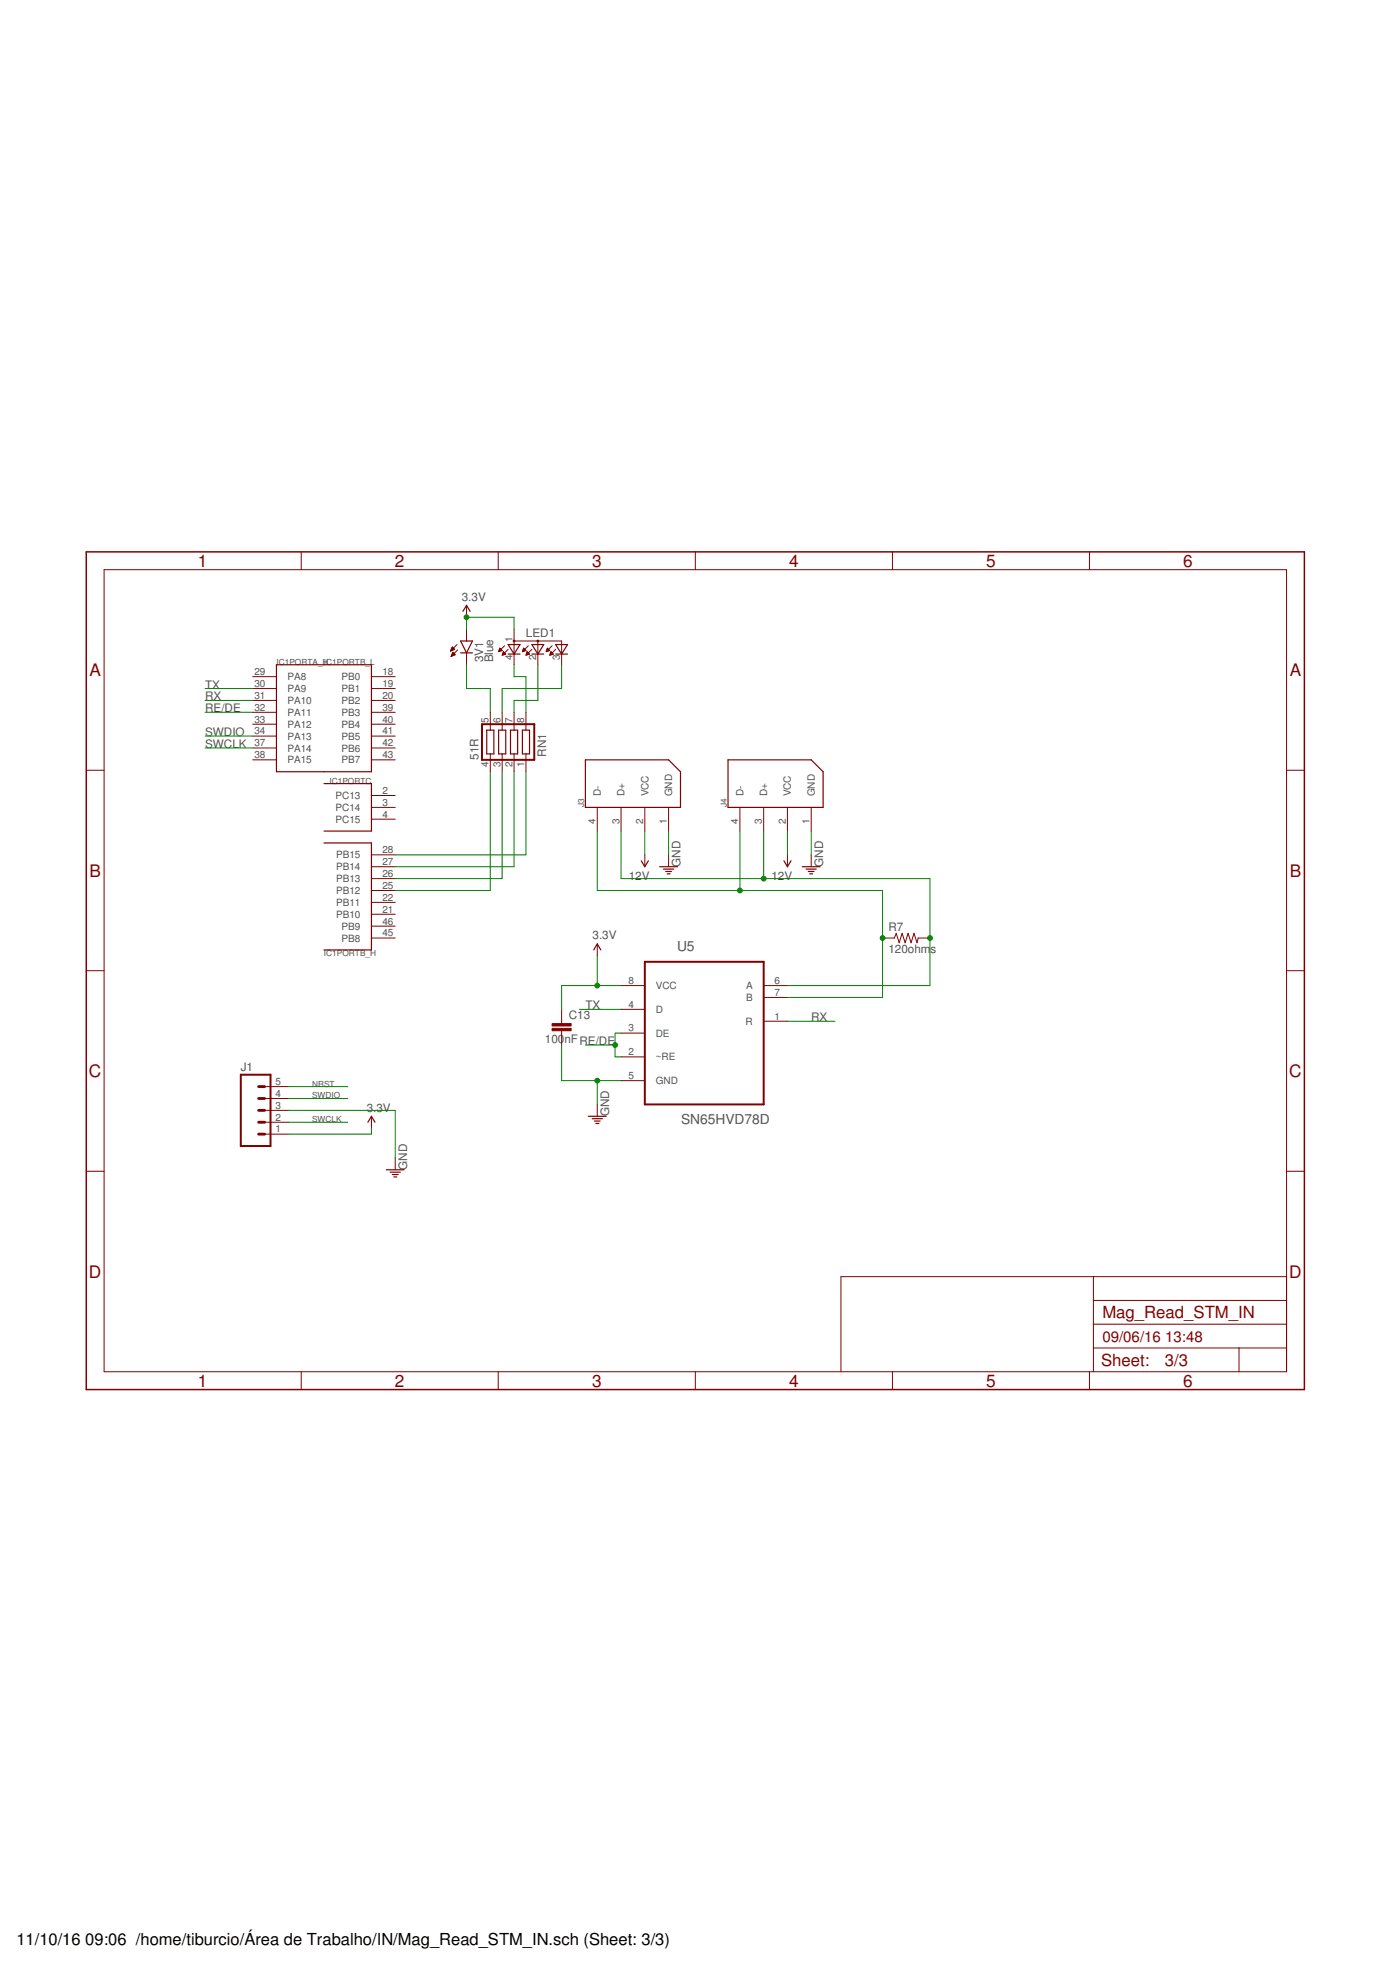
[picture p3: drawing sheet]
<svg xmlns="http://www.w3.org/2000/svg" width="297mm" height="420mm" viewBox="0 0 297 420" stroke-linecap="round" stroke-linejoin="round" font-family="sans-serif">
<g fill="none" stroke="#800000" stroke-width=".21">
<path d="M64.4 117.9v3.9M106.5 117.9v3.9M148.6 117.9v3.9M190.7 117.9v3.9M232.8 117.9v3.9M22.2 121.8h252.7v171.4h-252.7zM96.3 139.1h.1M96.4 139h.3M96.4 138.9h.6M96.5 138.7h.6M96.5 138.6h.5M96.6 138.5h.3"/>
<path d="M96.6 139.9h.6M96.6 138.4h.2M96.6 139.8h.6M96.6 138.3l.6 .5-.9 .3zM96.7 139.7h.4M96.7 139.6h.2M96.8 139.4h.1M96.8 139.4l.5 .5-.9 .4zM97.7 137.8l-1.4 1.3M97.8 138.9l-1.4 1.4M99.7 129.4v2.5M99.7 134.5v2.5"/>
<path d="M99.7 139.5v2.6M106.6 139.2h.2M106.6 139.1h.5M106.7 139h.6M106.7 138.9h.4M106.7 138.7h.3M106.8 138.6h.1M106.8 138.5l.5 .5-.7 .3zM107.4 139.9h.2M107.4 139.8h.6M107.4 139.7h.6M107.5 139.6h.4"/>
<path d="M107.5 139.4h.2M107.5 139.3h.1M107.6 139.3l.5 .5-.8 .2zM107.8 138l-.9 .9M108.6 138.8l-.9 .9M109.9 137h10.1v5.1M109.9 134.5v7.6M111.7 139.2h.1M111.7 139.1h.5M111.7 139h.7M111.8 138.9h.4M111.8 138.7h.3"/>
<path d="M111.9 138.6h.1M111.9 138.5l.5 .5-.8 .3zM112.4 139.9h.3M112.5 139.8h.6M112.5 139.7h.6M112.6 139.6h.3M112.6 139.4h.2M112.6 139.3h.1M112.6 139.3l.6 .5-.8 .2zM112.9 138l-.9 .9M113.7 138.8l-.9 .9M114.9 137v5.1"/>
<path d="M116.7 139.2h.2M116.8 139.1h.5M116.8 139h.6M116.9 138.9h.4M116.9 138.7h.3M116.9 138.6h.2M117 138.5l.5 .5-.8 .3zM117.5 139.9h.3M117.6 139.8h.6M117.6 139.7h.6M117.6 139.6h.4M117.7 139.4h.2"/>
<path d="M117.7 139.3h.1M117.7 139.3l.5 .5-.7 .2zM118 138l-.9 .9M118.7 138.8l-.8 .9M54 144.6h5.1M54 147.2h5.1M54 149.7h5.1M54 152.2h5.1M54 154.8h5.1M54 157.3h5.1M54 159.9h5.1M79.4 144.6h5.1"/>
<path d="M79.4 147.2h5.1M79.4 149.7h5.1M79.4 152.2h5.1M79.4 154.8h5.1M79.4 157.3h5.1M79.4 159.9h5.1M96.5 140.2h.2M96.5 140.1h.5M104.8 152.2v3.8M107.3 152.2v3.8M109.9 152.2v3.8M112.4 152.2v3.8"/>
<path d="M18.4 164.6h3.8M54 162.4h5.1M79.4 162.4h5.1M79.4 170h5.1M79.4 172.6h5.1M79.4 175.1h5.1M104.8 161.1v3.8M107.3 161.1v3.8M109.9 161.1v3.8M112.4 161.1v3.8M127.6 172.6v5M132.7 172.6v5"/>
<path d="M137.8 172.6v5M142.9 172.6v5M158.1 172.6v5M163.2 172.6v5M168.3 172.6v5M173.4 172.6v5M274.9 164.6h3.8M79.4 197.9h5.1M79.4 195.4h5.1M79.4 192.8h5.1M79.4 190.3h5.1M79.4 187.8h5.1"/>
<path d="M79.4 185.2h5.1M79.4 182.7h5.1M137.8 182.7v2.5M142.9 182.7v2.5M168.3 182.7v2.5M173.4 182.7v2.5M18.4 207.5h3.8M79.4 200.5h5.1M120 215.7v3.1M127.6 201.7v2.6M132.7 210.6h5.1M132.7 215.7h5.1"/>
<path d="M163.2 210.6h5.1M163.2 213.2h5.1M163.2 218.2h5.1M188.6 200.5h2.5l.4-1 .7 2 .6-2 .6 2 .7-2 .6 2 .6-2 .7 2 .2-1h2.5M274.9 207.5h3.8M56.5 239.8h5.1M56.5 237.3h5.1M56.5 234.8h5.1M56.5 232.2h5.1M79.4 238.6v2.5M120 220.3v3M127.6 236v2.6"/>
<path d="M132.7 220.8h5.1M132.7 225.9h5.1M132.7 230.9h5.1M18.4 250.3h3.8M56.5 242.4h5.1M84.5 247.5v2.5M274.9 250.3h3.8M233.7 272.8v20.4M233.7 277.9h41.2M274.9 272.8h-95.2v20.4M64.4 293.2v3.8M106.5 293.2v3.8"/>
<path d="M148.6 293.2v3.8M190.7 293.2v3.8M232.8 293.2v3.8M233.7 288.1h41.2M233.7 283h41.2M264.8 288.1v5.1"/>
</g>
<path d="M18.4 117.9h260.3v179.1h-260.3z" fill="none" stroke="#800000" stroke-width=".32"/>
<g fill="none" stroke="#800000" stroke-width=".25">
<path d="M98.4 137h2.6l-1.3 2.5zM98.4 139.5h2.6M98.9 130.6l.8-1.2 .8 1.2M108.6 139.8h2.5M108.6 137.8h2.5l-1.2 2zM113.7 139.8h2.5M113.7 137.8h2.5l-1.3 2zM118.7 137.8h2.6l-1.3 2zM118.7 139.8h2.6M59.1 142.1h20.3v22.8h-20.3zM104 156h1.5v5.1h-1.5zM106.6 156h1.5v5.1h-1.5z"/>
<path d="M109.1 156h1.5v5.1h-1.5zM111.6 156h1.6v5.1h-1.6zM69.2 167.5h10.2v10.1h-10.2M125.1 162.4h17.8l2.5 2.5v7.7h-20.3zM155.6 162.4h17.8l2.5 2.5v7.7h-20.3zM69.2 180.1h10.2v22.9h-10.2M137 184l.8 1.2 .8-1.2M141 185.2h3.8M141.8 185.7h2.2M142.3 186.2h1.2M142.6 186.8h.6M167.5 184l.8 1.2 .7-1.2"/>
<path d="M171.4 185.2h3.9M172.3 185.7h2.1M172.7 186.2h1.3M173 186.8h.7M126.9 203l.7-1.3 .8 1.3M78.6 239.8l.8-1.2 .7 1.2M125.7 238.6h3.8M126.6 239.1h2.1M127 239.6h1.2M82.5 250h3.9M83.4 250.5h2.2M83.8 251h1.3"/>
<path d="M84.2 251.5h.6M127.3 240.1h.7"/>
<circle cx="109.9" cy="137" r=".17"/>
<circle cx="114.9" cy="137" r=".17"/>
</g>
<path d="M103 154.8h11.2v7.6h-11.2zM137.8 205.5h25.4v30.5h-25.4zM51.5 229.7h6.3v15.2h-6.3z" fill="none" stroke="#800000" stroke-width=".42"/>
<g fill="#800000" stroke="#800000" stroke-width=".21">
<path d="M118 219.8h4v.5h-4z"/>
<path d="M118 218.8h4v.5h-4z"/>
</g>
<path d="M55.3 237.3h1.2M55.3 239.8h1.2M55.3 232.2h1.2M55.3 234.8h1.2M55.3 242.4h1.2" fill="none" stroke="#800000" stroke-width=".61"/>
<g fill="none" stroke="#008000" stroke-width=".21">
<path d="M99.7 134.5v-2.6h10.2v2.6M43.8 152.2h10.2M43.8 149.7h10.2M43.8 147.2h10.2M43.8 159.9h10.2M43.8 157.3h10.2M99.7 142.1v5.1h5.1v5M109.9 142.1v2.5h2.5v7.6M114.9 142.1v7.6h-5v2.5M120 142.1v5.1h-12.7v5M104.8 164.9v25.4h-20.3M107.3 164.9v22.9h-22.8"/>
<path d="M109.9 164.9v20.3h-25.4M112.4 164.9v17.8h-27.9M127.6 177.6v12.7h61v22.9h-20.3M132.7 177.6v10.2h66v22.8h-30.4M137.8 177.6v5.1M142.9 177.6v5.1M158.1 177.6v12.7M163.2 177.6v10.2M168.3 177.6v5.1M173.4 177.6v5.1M123.8 215.7h8.9M127.6 204.3v6.3"/>
<path d="M132.7 210.6h-12.7v5.1M168.3 218.2h10.1M61.6 237.3h22.9v10.2M61.6 239.8h12.7M61.6 234.8h12.7M61.6 232.2h12.7M120 223.3v7.6h12.7M125.1 223.3h6.3M127.6 230.9v5.1M132.7 220.8h-1.3v5.1h1.3M79.4 241.1v1.3h-17.8"/>
</g>
<g fill="#008000" stroke="#008000" stroke-width=".21">
<circle cx="127.6" cy="230.9" r=".51"/>
<circle cx="158.1" cy="190.3" r=".51"/>
<circle cx="188.6" cy="200.5" r=".51"/>
<circle cx="163.2" cy="187.8" r=".51"/>
<circle cx="198.7" cy="200.5" r=".51"/>
<circle cx="127.6" cy="210.6" r=".51"/>
<circle cx="99.7" cy="131.9" r=".51"/>
<circle cx="131.4" cy="223.3" r=".51"/>
</g>
<g font-size="3.7" fill="#800000">
<text x="42.3" y="121.1">1</text>
<text x="84.4" y="121.1">2</text>
<text x="126.5" y="121.1">3</text>
<text x="168.6" y="121.1">4</text>
<text x="210.7" y="121.1">5</text>
<text x="252.9" y="121.1">6</text>
<text x="19.1" y="144.5">A</text>
<text x="275.6" y="144.5">A</text>
<text x="19.1" y="187.3">B</text>
<text x="275.6" y="187.3">B</text>
<text x="19" y="230.2">C</text>
<text x="275.5" y="230.2">C</text>
<text x="19" y="273">D</text>
<text x="275.5" y="273">D</text>
<text x="42.3" y="296.4">1</text>
<text x="84.4" y="296.4">2</text>
<text x="126.5" y="296.4">3</text>
<text x="168.6" y="296.4">4</text>
<text x="210.7" y="296.4">5</text>
<text x="252.9" y="296.4">6</text>
</g>
<g font-size="3.6" fill="#800000">
<text x="235.6" y="281.7">Mag_Read_STM_IN</text>
<text x="235.3" y="292">Sheet:</text>
<text x="248.9" y="291.9">3/3</text>
</g>
<g font-size="3.5">
<text x="3.5" y="415.7">11/10/16</text>
<text x="18.2" y="415.7">09:06 /home/tiburcio/Área de Trabalho/IN/Mag_Read_STM_IN.sch (Sheet: 3/3)</text>
</g>
<g font-size="3.2" fill="#800000">
<text x="235.6" y="286.8">09/06/16</text>
<text x="249" y="286.8">13:48</text>
</g>
<g font-size="2.9" fill="#505050">
<text x="144.7" y="203.2">U5</text>
<text x="145.5" y="240.2">SN65HVD78D</text>
</g>
<g font-size="2.5" fill="#505050">
<text x="98.7" y="128.4">3.3V</text>
<text x="112.4" y="136.2">LED1</text>
<text x="103.3" y="141.6" transform="rotate(-90 103.3 141.6)">3V1</text>
<text x="105.4" y="141.6" transform="rotate(-90 105.4 141.6)">Blue</text>
<text x="43.8" y="149.7">RX</text>
<text x="43.8" y="147.1">TX</text>
<text x="43.8" y="152.2">RE/DE</text>
<text x="43.8" y="159.8">SWCLK</text>
<text x="43.8" y="157.3">SWDIO</text>
<text x="116.7" y="161.7" transform="rotate(-90 116.7 161.7)">RN1</text>
<text x="102.2" y="162.4" transform="rotate(-90 102.2 162.4)">51R</text>
<text x="145.4" y="185.2" transform="rotate(-90 145.4 185.2)">GND</text>
<text x="175.9" y="185.2" transform="rotate(-90 175.9 185.2)">GND</text>
<text x="134.4" y="188">12V</text>
<text x="164.8" y="188">12V</text>
<text x="126.6" y="200.7">3.3V</text>
<text x="189.9" y="203.8">120ohm</text>
<text x="189.9" y="199">R7</text>
<text x="198.9" y="203.8">s</text>
<text x="125.1" y="215.7">TX</text>
<text x="121.5" y="217.9">C13</text>
<text x="173.3" y="218.2">RX</text>
<text x="116.5" y="222.9">100</text>
<text x="120.6" y="222.9">nFRE/DE</text>
<text x="51.5" y="228.9">J1</text>
<text x="78.4" y="237.5">3.3V</text>
<text x="130.2" y="238.6" transform="rotate(-90 130.2 238.6)">GND</text>
<text x="87" y="250" transform="rotate(-90 87 250)">GND</text>
</g>
<g font-size="2.1" fill="#505050">
<text x="109.5" y="137.2" transform="rotate(-90 109.5 137.2)">1</text>
<text x="109.5" y="141.1" transform="rotate(-90 109.5 141.1)">4</text>
<text x="114.6" y="141.1" transform="rotate(-90 114.6 141.1)">2</text>
<text x="119.7" y="141.1" transform="rotate(-90 119.7 141.1)">3</text>
<text x="54.4" y="144.3">29</text>
<text x="54.4" y="146.8">30</text>
<text x="54.4" y="149.3">31</text>
<text x="61.4" y="145.4">PA8</text>
<text x="61.4" y="147.9">PA9</text>
<text x="73" y="145.4">PB0</text>
<text x="73" y="147.9">PB1</text>
<text x="81.7" y="144.3">18</text>
<text x="81.7" y="146.8">19</text>
<text x="81.7" y="149.3">20</text>
<text x="54.4" y="151.9">32</text>
<text x="54.4" y="154.4">33</text>
<text x="61.4" y="150.4">PA10</text>
<text x="61.4" y="153">PA11</text>
<text x="61.4" y="155.5">PA12</text>
<text x="73" y="150.4">PB2</text>
<text x="73" y="153">PB3</text>
<text x="73" y="155.5">PB4</text>
<text x="81.7" y="151.9">39</text>
<text x="81.7" y="154.4">40</text>
<text x="104.4" y="154.4" transform="rotate(-90 104.4 154.4)">5</text>
<text x="107" y="154.4" transform="rotate(-90 107 154.4)">6</text>
<text x="109.5" y="154.4" transform="rotate(-90 109.5 154.4)">7</text>
<text x="112" y="154.4" transform="rotate(-90 112 154.4)">8</text>
<text x="54.4" y="156.9">34</text>
<text x="54.4" y="159.5">37</text>
<text x="61.4" y="158.1">PA13</text>
<text x="61.4" y="160.6">PA14</text>
<text x="73" y="158.1">PB5</text>
<text x="73" y="160.6">PB6</text>
<text x="81.7" y="156.9">41</text>
<text x="81.7" y="159.5">42</text>
<text x="54.4" y="162">38</text>
<text x="61.4" y="163.1">PA15</text>
<text x="73" y="163.1">PB7</text>
<text x="81.7" y="162">43</text>
<text x="104.4" y="163.9" transform="rotate(-90 104.4 163.9)">4</text>
<text x="107" y="163.9" transform="rotate(-90 107 163.9)">3</text>
<text x="109.5" y="163.9" transform="rotate(-90 109.5 163.9)">2</text>
<text x="112" y="163.9" transform="rotate(-90 112 163.9)">1</text>
<text x="71.7" y="170.8">PC13</text>
<text x="71.7" y="173.3">PC14</text>
<text x="81.7" y="169.6">2</text>
<text x="81.7" y="172.2">3</text>
<text x="128.4" y="170.2" transform="rotate(-90 128.4 170.2)">D-</text>
<text x="133.5" y="170.2" transform="rotate(-90 133.5 170.2)">D+</text>
<text x="138.6" y="170.2" transform="rotate(-90 138.6 170.2)">VCC</text>
<text x="143.6" y="170.2" transform="rotate(-90 143.6 170.2)">GND</text>
<text x="158.9" y="170.2" transform="rotate(-90 158.9 170.2)">D-</text>
<text x="164" y="170.2" transform="rotate(-90 164 170.2)">D+</text>
<text x="169" y="170.2" transform="rotate(-90 169 170.2)">VCC</text>
<text x="174.1" y="170.2" transform="rotate(-90 174.1 170.2)">GND</text>
<text x="71.7" y="175.8">PC15</text>
<text x="81.7" y="174.7">4</text>
<text x="127.3" y="176.1" transform="rotate(-90 127.3 176.1)">4</text>
<text x="132.4" y="176.1" transform="rotate(-90 132.4 176.1)">3</text>
<text x="137.4" y="176.1" transform="rotate(-90 137.4 176.1)">2</text>
<text x="142.5" y="176.1" transform="rotate(-90 142.5 176.1)">1</text>
<text x="157.8" y="176.1" transform="rotate(-90 157.8 176.1)">4</text>
<text x="162.8" y="176.1" transform="rotate(-90 162.8 176.1)">3</text>
<text x="167.9" y="176.1" transform="rotate(-90 167.9 176.1)">2</text>
<text x="173" y="176.1" transform="rotate(-90 173 176.1)">1</text>
<text x="71.8" y="186">PB14</text>
<text x="71.8" y="183.5">PB15</text>
<text x="81.7" y="184.9">27</text>
<text x="81.7" y="182.3">28</text>
<text x="71.8" y="191.1">PB12</text>
<text x="71.8" y="188.5">PB13</text>
<text x="81.7" y="190">25</text>
<text x="81.7" y="187.4">26</text>
<text x="71.8" y="196.2">PB10</text>
<text x="71.8" y="193.6">PB11</text>
<text x="81.7" y="197.6">46</text>
<text x="81.7" y="195">21</text>
<text x="81.7" y="192.5">22</text>
<text x="73" y="201.2">PB8</text>
<text x="73" y="198.7">PB9</text>
<text x="81.7" y="200.1">45</text>
<text x="134.3" y="210.3">8</text>
<text x="134.3" y="215.4">4</text>
<text x="140.1" y="211.4">VCC</text>
<text x="159.4" y="211.4">A</text>
<text x="159.4" y="213.9">B</text>
<text x="165.5" y="210.3">6</text>
<text x="165.5" y="212.8">7</text>
<text x="134.3" y="220.4">3</text>
<text x="140.1" y="216.5">D</text>
<text x="140.1" y="221.5">DE</text>
<text x="159.3" y="219">R</text>
<text x="165.5" y="217.9">1</text>
<text x="134.3" y="225.5">2</text>
<text x="140.1" y="226.6">~RE</text>
<text x="58.9" y="231.9">5</text>
<text x="134.3" y="230.6">5</text>
<text x="140.1" y="231.7">GND</text>
<text x="58.9" y="239.5">2</text>
<text x="58.9" y="236.9">3</text>
<text x="58.9" y="234.4">4</text>
<text x="58.9" y="242">1</text>
</g>
<g font-size="1.8" fill="#505050">
<text x="59.1" y="142.1">IC1PORTA_H</text>
<text x="69.2" y="142.1">IC1PORTB_L</text>
<text x="70.4" y="167.5">IC1PORTC</text>
<text x="124.8" y="172.5" transform="rotate(-90 124.8 172.5)">J3</text>
<text x="155.3" y="172.5" transform="rotate(-90 155.3 172.5)">J4</text>
<text x="69.2" y="204.3">IC1PORTB_H</text>
<text x="66.7" y="232.2">NRST</text>
<text x="66.7" y="239.8">SWCLK</text>
<text x="66.7" y="234.8">SWDIO</text>
</g>
</svg>
